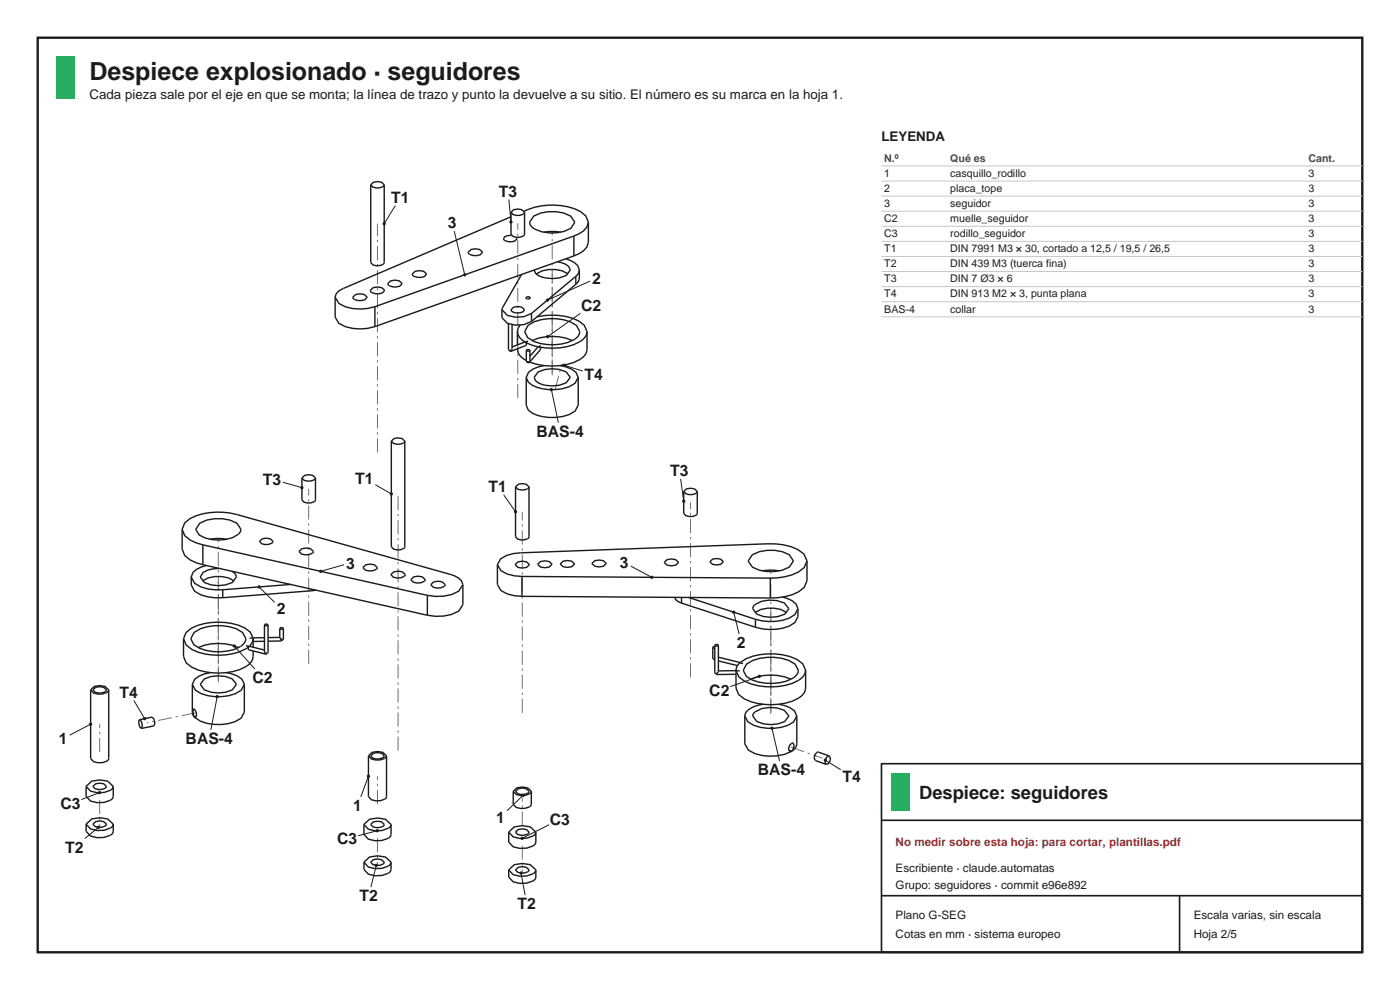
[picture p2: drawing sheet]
<svg xmlns="http://www.w3.org/2000/svg" width="297mm" height="210mm" viewBox="0 0 297 210" stroke-linecap="round" stroke-linejoin="round" font-family="sans-serif">
<path d="M8 8h281v194h-281z" fill="none" stroke="#1b1b1b" stroke-width=".5"/>
<path d="M12 12h4v9h-4z" fill-rule="evenodd" fill="#27ae60"/>
<g fill="none" stroke="#6b7078" stroke-width=".21" stroke-dasharray="3 .8 .5 .8" stroke-linecap="butt">
<path d="M117.1 79.6v-10.1M117.1 79.2v-21.1M117.1 75.4v-26.1M80.1 96v-48.6M109.8 84.5v-37.2M117.8 82.6l1.3-5.3M21.1 159.5v-5.9M41.5 151.2l-10.4 2.1M46.3 144.7v-10.1M46.3 144.3v-21.1M46.3 140.5v-26.1M65.5 140.8v-37.1"/>
<path d="M84.4 159.2v-54.4M110.8 151.2v-42.6M146.5 143.7v-37.1M163.5 151.5v-10.2M163.5 151v-21M163.5 147.2v-26.1M167.8 158.5l6.7 2.3M21.1 169.7v5.9M80.1 170.6v-5.9M80.1 177.8v5.9M110.8 175.1v-5.9M110.8 179.4v5.9"/>
</g>
<g fill="none" stroke="#1b1b1b" stroke-width=".3">
<path d="M78.7 39.2v16.5a1.92 1.92 0 0 0 2.8 .1v-16.6M78.7 39.2a1.92 1.92 0 0 0 2.8 .1v-.1M78.7 39.2a1.84 1.84 0 0 1 2.8 0M87.4 58.1a1.98 1.98 0 0 1 3.1 0 2.15 2.15 0 0 1-2.8 .4zM99.3 53.5a1.98 1.98 0 0 1 3.1 0 2.15 2.15 0 0 1-2.9 .4zM108.4 46l-35.6 15.2a2.47 2.47 0 0 0-1.7 1.8M108.4 45v4.7a1.94 1.94 0 0 0 2.9 .1v-4.8M108.4 45a1.94 1.94 0 0 0 2.9 .2v-.2M108.4 45a1.86 1.86 0 0 1 2.9 0M108.5 49.9a1.4 1.4 0 0 0-1.7 .9l.1 .1a2.04 2.04 0 0 0 2.8-.3l-.1-.3M110.6 58.2l-4.1 7.5M111.2 44.8a14.1 14.1 0 0 1 12 .1l1.1 .9 .5 1.3"/>
<path d="M113.2 45.8a8.4 8.4 0 0 1 7.9 0l.8 1.3-.8 1.3a8.3 8.3 0 0 1-8.1-.1l-.5-.7-.1-.5zM113.7 58.1a6.3 6.3 0 0 1 6.8 0M115.3 49.3a9.8 9.8 0 0 1 3.7 0M118.2 55.5a2.93 2.93 0 0 1 2.8 1.8l-.9 1.1a6.1 6.1 0 0 1-6.5-.4l-.3-.7M120 54.9a3.5 3.5 0 0 1 2.9 2.4M121.7 54.3l-42.2 15M121.7 50.1l-42.2 15M121.7 50.1v4.2M122.2 58.6l-9.4 7.9M122.2 58.6v1.7M122.9 57.3a2.89 2.89 0 0 1-.5 2.7l-.2 .3M122.9 57.3a1.82 1.82 0 0 1-.7 1.3"/>
<path d="M124.8 47.1v4.3a4 4 0 0 1-3.1 2.9M124.8 47.1a4 4 0 0 1-3.1 3M71.1 63v4.3l.8 1.3a9.1 9.1 0 0 0 7.6 .7M71.1 63l.8 1.4a9.1 9.1 0 0 0 7.6 .7M74.8 63a1.98 1.98 0 0 1 3.1 0 2.15 2.15 0 0 1-2.8 .4zM78.5 61.6a1.98 1.98 0 0 1 3.1 0 2.15 2.15 0 0 1-2.8 .4zM79.5 65.1v4.2M82.3 60.2a1.98 1.98 0 0 1 3 0 2.15 2.15 0 0 1-2.8 .3zM106.5 65.7v1.7l1.1 1.2 1.8 .4 1.7-.1 1.7-.7M106.5 65.7l1.1 1.2 1.8 .4 1.7-.1 1.7-.7M107.9 68.7v5.5l.2 .1h.4M108.1 74.3l.3 .2"/>
<path d="M108.4 65.7a1.86 1.86 0 0 1 2.9 0 1.86 1.86 0 0 1-2.3 .6l-.5-.3zM108.5 74.3l-.1 .2M108.6 68.9v5l-.1 .4M109.8 74a2.64 2.64 0 0 0 1.8 2.5M109.8 70.4a2.87 2.87 0 0 0 1.6 2.2M109.8 70.4v2.8M110.4 69l-.5 .6-.1 .8M111.4 72.6l-2.8 1M111.4 72.6l1.4 .6 1.5 .4M111.4 72.6l.3 .3-.1 .4-3.2 1.2M111.6 63.2a.62 .62 0 0 1 .9 0 .6 .6 0 0 1-.9 0zM111.6 76.6a.5 .5 0 0 0 .8 .1"/>
<path d="M111.6 74.3a.43 .43 0 0 0 .4 .3 .43 .43 0 0 0 .4-.3M111.6 74.3a.49 .49 0 0 1 .8 0M111.6 74.3v2.3M111.7 76.5l-.1 .1M111.7 76.7l.3 .2 .3-.1M112 69a9.8 9.8 0 0 1 10.3 0l.7 1.4a2.16 2.16 0 0 1-1.2 1.6 10.7 10.7 0 0 1-8.6 .4l-1.2-.8-.7-1.2zM112 72.4l-.6 .2M112.4 76.7l-.1 .1M112.4 74.3v2.4M112.8 66.5v1.7M112.9 72.2a10.8 10.8 0 0 1 8.5 0M113.9 67.2a13.7 13.7 0 0 1 8.9 .9l1.2 .9 .5 1.4"/>
<path d="M114.2 78.9a6.9 6.9 0 0 1 5.9 0l.9 1.1-.9 1.2a6.1 6.1 0 0 1-6.5-.5l-.3-.7zM114.3 73.6l-.3 .1-1.6 1.9M114.3 73.6a.39 .39 0 0 1 .3 .6l-2.3 2.6M114.6 73.3l-.3 .3M115.4 77.6l-2.3 .7-1 .7-.5 1M118.8 77.6l2.4 .7 1 .7 .5 1M119.6 77.4l.2 .4M120.1 77.4l-.1 .4M122.2 60.3l-9.4 7.9M124.5 70.4v3.7a2.72 2.72 0 0 1-1.4 2.1 13.3 13.3 0 0 1-10.7 .6M124.5 70.4a2.72 2.72 0 0 1-1.4 2.1 13.2 13.2 0 0 1-8.8 1.1M83 93.6v22.4a1.92 1.92 0 0 0 2.9 .1v-22.5"/>
<path d="M83 93.6a1.93 1.93 0 0 0 2.9 .1v-.1M83 93.6a1.84 1.84 0 0 1 2.9 0M111.6 80v6l.5 1a8.8 8.8 0 0 0 8.7 .9l1.2-.7 .7-1.2v-6M111.6 80l.5 1.1a8.8 8.8 0 0 0 8.7 .9l1.2-.7 .7-1.3M38.6 112.3v4.2l.6 1.3 1.1 1 1.3 .6 1.4 .4M38.6 112.3l.6 1.3 1.1 .9 1.3 .7 1.4 .4M38.6 112.3l.6-1.4a9.3 9.3 0 0 1 6.7-2.3l2.9 .2 1.4 .3 45.4 12.8a3.1 3.1 0 0 1 2.6 2.1M42.4 111a8.4 8.4 0 0 1 7.8 0l.9 1.3-.3 .8a7.6 7.6 0 0 1-8.5 .4l-.8-1.2zM43 115.6v4.2M43 119.8l47.7 10.7M43 115.6l47.7 10.7M43.8 120l-2 .7-.9 .7-.3 1"/>
<path d="M44.5 114.4a9.8 9.8 0 0 1 3.6 0M55 114.8a1.77 1.77 0 0 1 2.9 .1v.1a1.96 1.96 0 0 1-2.9-.2zM63.4 117a1.89 1.89 0 0 1 3.1 .1l-.1 .1a2.09 2.09 0 0 1-3-.2zM64 101.4v4.6a1.94 1.94 0 0 0 2.9 .2v-4.8M64 101.4a1.93 1.93 0 0 0 2.9 .1v-.1M64 101.4a1.86 1.86 0 0 1 2.9 0M105.5 119.8v4.2l.8 1.3 1.4 .7 1.5 .4 1.5 .1M105.5 119.8l.8 1.3 1.4 .7 1.5 .4 1.5 .1M109.3 119.8a1.98 1.98 0 0 1 3 0 1.85 1.85 0 0 1-3 0zM109.4 103.3v10.6a1.93 1.93 0 0 0 2.8 .1v-10.7M109.4 103.3a1.92 1.92 0 0 0 2.8 .1v-.1M109.4 103.3a1.84 1.84 0 0 1 2.8 0"/>
<path d="M114.1 119.7h.1M114.1 119.7a1.96 1.96 0 0 1 3 0 2 2 0 0 1-3 0zM118.8 119.6a1.96 1.96 0 0 1 3.1 0 2 2 0 0 1-3.1 0zM118.8 119.6h.1M125.6 119.5h.1M125.6 119.5a1.96 1.96 0 0 1 3 0 2 2 0 0 1-3 0zM140.9 119.3a1.98 1.98 0 0 1 3.1 0 1.85 1.85 0 0 1-3.1 0zM145 104.3v4.6a1.94 1.94 0 0 0 2.9 .1v-4.7M145 104.3a1.94 1.94 0 0 0 2.9 .1v-.1M145 104.3a1.86 1.86 0 0 1 2.9 0M150.6 119.2a1.84 1.84 0 0 1 2.9 0 1.87 1.87 0 0 1-2.9 0zM150.6 119.2h.1"/>
<path d="M159.6 117.7a8.4 8.4 0 0 1 7.8 0l.9 1.3-.8 1.3a8.4 8.4 0 0 1-7.9 0l-.9-1.3zM171.2 119l-.6-1.5a10.4 10.4 0 0 0-7.7-2.1l-52.5 1.9-1.5 .1-1.4 .4-1.3 .7-.7 1.3M171.2 119v4.2l-.6 1.4a9.9 9.9 0 0 1-7.2 2.3M171.2 119l-.6 1.4a9.9 9.9 0 0 1-7.2 2.2M38.9 135.5v3.8l.6 1.3a9.6 9.6 0 0 0 7 2.2 9 9 0 0 0 6.7-2.3l.4-.6 .1-.6v-1.2M38.9 135.5l.6 1.3a9.6 9.6 0 0 0 7 2.2 9.9 9.9 0 0 0 6.2-1.7l.1-.2M38.9 135.5l.6-1.3a9.3 9.3 0 0 1 6.8-2.2 10.6 10.6 0 0 1 6.8 2.1l.6 1.4M40.6 122.4v1.7l.7 1.3a9 9 0 0 0 6 1.4M40.6 122.4l.7 1.3a9 9 0 0 0 6 1.4M41.2 134.2a9.8 9.8 0 0 1 10.3 0l.7 1.3a2.16 2.16 0 0 1-1.2 1.7 10.7 10.7 0 0 1-8.6 .3l-1.3-.7-.6-1.3zM42 137.4a10.8 10.8 0 0 1 8.6 0M42.9 123.2a6.4 6.4 0 0 1 6.8 0"/>
<path d="M46.6 120.6l-2.4 .3-1.1 .5-.6 1 .9 1.2a6.9 6.9 0 0 0 5.9 0l.9-1.2a1.29 1.29 0 0 0-1.1-1.2M47.3 125.1v1.7M52.2 137l.6 .1M52.8 137.1l-.1 .4v.3l3.7 1M52.8 137.1l3.3 .8M53.7 135.5a2.27 2.27 0 0 1-.9 1.6M53.7 135.6v.5M53.7 135.5v.1M53.7 136.1v1.2M56.1 136l-2.4 .1M56.1 132.6v5.5l.2 .4M56.1 132.6a.43 .43 0 0 0 .4 .2 .43 .43 0 0 0 .4-.2"/>
<path d="M56.1 132.6a.49 .49 0 0 1 .8 0M56.1 135.3l-3.2 .1M56.3 138.5l.1 .3M56.6 138.6l-.2 .2M56.9 132.6v5.8l-.6 .1M59.4 135.2l.4 .6M59.4 133.3a.43 .43 0 0 0 .3 .2 .43 .43 0 0 0 .4-.2M59.4 133.3a.5 .5 0 0 1 .7 0M59.4 135.2h-2.5M59.4 133.3v1.9M59.4 135.2h.1M59.7 135.4v.6"/>
<path d="M59.7 136h-2.8M59.8 135.8l-.1 .2M60.1 133.3v2.3l-.3 .2M61.6 124l-14.3 1.1M66 125.3l-18.7 1.5M66 125v.3M67 125.2l-1 .1M77 120.4a1.89 1.89 0 0 1 3 .1v.1a2.09 2.09 0 0 1-3-.2zM82.9 121.9a1.89 1.89 0 0 1 3.1 .1l-.1 .1a2.09 2.09 0 0 1-3-.2zM87.2 123a1.89 1.89 0 0 1 3 .1 2.1 2.1 0 0 1-3-.1zM90.7 126.3v4.2M91.4 124a1.89 1.89 0 0 1 3 .1v.1a2.1 2.1 0 0 1-3-.2z"/>
<path d="M98.2 124v4.2l-.9 1.4a9.3 9.3 0 0 1-6.6 .9M98.2 124l-.9 1.4a9.3 9.3 0 0 1-6.6 .9M110.7 122.3v4.2M110.7 126.5l52.7 .4M110.7 122.3l52.7 .3M143.1 126.7a1.95 1.95 0 0 0 1.5 1.2M144.6 126.7v1.2M144.6 127.9l15.7 5.2M146.1 126.7l14.2 4.7M151.2 137.3v2.3l.2 .2M151.2 137.3l.4 .2M151.4 139.8l.2 .2"/>
<path d="M151.6 139.6l-.2 .2M151.6 136.9v5.8l.4 .2M151.6 137.1l-.4 .2M151.6 136.9a.43 .43 0 0 0 .4 .2 .43 .43 0 0 0 .4-.2M151.6 136.9a.5 .5 0 0 1 .8 0M152.4 136.9v5.5l-.4 .5M152.4 139.4l4.6 1.1M160.1 128.3a6.6 6.6 0 0 1 6.3-.4l1 1.2-.9 1.2a6.9 6.9 0 0 1-5.9 0l-.9-1.2zM160.1 130a6.3 6.3 0 0 1 6.8 0M160.3 131.4v1.7M161.7 121.1a9.8 9.8 0 0 1 3.6 0M163.4 122.6v4.3"/>
<path d="M166 126.7l2.1 .7 .8 .7 .4 1M169.3 129.1v1.7l-.7 1.3a9.9 9.9 0 0 1-8.3 1M169.3 129.1l-.7 1.3a9.9 9.9 0 0 1-8.3 1M19.2 146.3v14.6l.7 .7a3.1 3.1 0 0 0 3-.4l.2-.3v-14.6M19.2 146.3l.7 .7a3.1 3.1 0 0 0 3-.3l.2-.4M19.2 146.3a2.47 2.47 0 0 1 3.9 0M19.7 146.3a1.74 1.74 0 0 1 2.9 .2l-.1 .1a2.03 2.03 0 0 1-2.8-.3zM29.6 152.7a1.41 1.41 0 0 0 .4 1.8M29.6 152.7a1.54 1.54 0 0 1 .4 1.8M29.6 152.7l2.7-.6a1.54 1.54 0 0 1 .3 1.9l-2.6 .5M40.8 145.2v5.9l.4 1M40.8 145.2l.7 1.2a9.2 9.2 0 0 0 9.7 0l.6-1.2"/>
<path d="M41.1 150.3a1.33 1.33 0 0 1 .3 1.9 1.79 1.79 0 0 1-.3-1.9zM41.6 152l-.4 .1M43.4 144a7 7 0 0 1 5.8 0l1 1.2-.9 1.1a6.9 6.9 0 0 1-5.9 0l-.9-1.1zM44.6 142.7l-2.3 .7-1 .7-.5 1.1M48 142.7l2.3 .7 1 .6 .5 1.2M51.8 145.2v5.9l-.7 1.3a9.6 9.6 0 0 1-8.6 .6l-1.3-.9M152 142.9v.2M152.4 140.2l4 1M156.1 142.3h.1M156.1 142.2v.1M156.1 142.3h-3.7M156.1 142.3v.7"/>
<path d="M156.1 143l-4.1 .1M156.9 142.3h-.8M157 140.6a2.24 2.24 0 0 0-.9 1.6M157 140.6a10.7 10.7 0 0 1 7.5-1.9 9.3 9.3 0 0 1 5.8 2.1l.6 1.4M157 140.6l.6 .1M158 151.9v5.9l.8 1.3a9.6 9.6 0 0 0 9.1 .3M158 151.9l.7 1.2a9.2 9.2 0 0 0 9.7 0l.6-1.2M158.4 140.9a9.8 9.8 0 0 1 10.3 0l.7 1.3a2.16 2.16 0 0 1-1.2 1.7 10.7 10.7 0 0 1-8.6 .4l-1.3-.8-.6-1.3zM159.2 144.1a10.8 10.8 0 0 1 8.6 0M160.1 151a6.6 6.6 0 0 1 6.3-.3l1 1.2-.9 1.1a6.9 6.9 0 0 1-5.9 0l-.9-1.1zM161.8 149.4a4.4 4.4 0 0 0-3.7 2.1l-.1 .4M165.2 149.4l2.4 .7 .9 .7 .5 1.1"/>
<path d="M167.3 159.2l.6 .2M167.9 157.7l.3-.1a1.1 1.1 0 0 1-.6 1.8 1.15 1.15 0 0 1 .3-1.7zM169 151.9v5.9a2.04 2.04 0 0 1-1.1 1.6M170.9 142.2v3.8a2.73 2.73 0 0 1-1.5 2.1 13.3 13.3 0 0 1-11.5 .1l-1.2-.9-.6-1.3v-3M170.9 142.2a2.73 2.73 0 0 1-1.5 2.1 13.3 13.3 0 0 1-11.4 .2l-1.2-.9-.7-1.3M18.3 174.8v1.5l.9 1.1a4.6 4.6 0 0 0 4.6-.6l.2-.5v-1.5M18.3 174.8l.9 1a4.6 4.6 0 0 0 4.6-.5l.2-.5M18.3 166.8v2.1l.9 1a4.6 4.6 0 0 0 4.6-.5l.2-.5v-2.1M18.3 166.8l.9 1a4.6 4.6 0 0 0 4.6-.5l.2-.5M18.3 174.8l1.2-1.1 1.6-.2 1.7 .2 1.2 1.1M18.3 166.8l1.2-1.1 1.6-.3 1.7 .3 1.2 1.1M19.7 174.8a1.74 1.74 0 0 1 2.9 .2l-.1 .1a2.03 2.03 0 0 1-2.8-.3z"/>
<path d="M19.7 166.8a1.74 1.74 0 0 1 2.9 .1l-.1 .1a2.03 2.03 0 0 1-2.8-.2zM77.2 174.9v2.1l.9 1a4.6 4.6 0 0 0 4.7-.5l.2-.5v-2.1M77.2 174.9l.9 1a4.6 4.6 0 0 0 4.7-.5l.2-.5M77.2 174.9l1.2-1.1 1.7-.3 1.7 .3 1.2 1.1M78.2 160.3v8.7l.6 .7a3.1 3.1 0 0 0 3.1-.4l.1-.3v-8.7M78.2 160.3l.6 .7a3.1 3.1 0 0 0 3.1-.4l.1-.3M78.2 160.3a2.47 2.47 0 0 1 3.8 0M78.6 174.9a1.74 1.74 0 0 1 2.9 .1l-.1 .1a2.03 2.03 0 0 1-2.8-.2zM78.6 160.3a1.74 1.74 0 0 1 2.9 .2l-.1 .1a2.03 2.03 0 0 1-2.8-.3zM107.9 176.5v2.1l1 1a4.6 4.6 0 0 0 4.6-.5l.2-.5v-2.1M107.9 176.5l1 1a4.6 4.6 0 0 0 4.6-.5l.2-.5M107.9 176.5l1.2-1.1 1.7-.3 1.7 .3 1.2 1.1"/>
<path d="M108.9 167.9v2.7l.6 .7a3.1 3.1 0 0 0 3.1-.4l.1-.3v-2.7M108.9 167.9l.6 .6a3.1 3.1 0 0 0 3.1-.3l.1-.3M108.9 167.9a2.47 2.47 0 0 1 3.8 0M109.4 176.5a1.74 1.74 0 0 1 2.8 .1l-.1 .1a2.03 2.03 0 0 1-2.7-.2zM109.4 167.9a1.74 1.74 0 0 1 2.8 .1l-.1 .1a2.03 2.03 0 0 1-2.7-.2zM175.9 160.4l-2.4-.9a1.23 1.23 0 0 0-.5 1.8l2.3 .8M175.9 160.4a1.15 1.15 0 0 1-.6 1.7M175.9 160.4h-.1a1.23 1.23 0 0 0-.5 1.7M77.2 182.9v1.5l.9 1a4.6 4.6 0 0 0 4.7-.5l.2-.5v-1.5M77.2 182.9l.9 1a4.6 4.6 0 0 0 4.7-.5l.2-.5M77.2 182.9l1.2-1.1 1.7-.3 1.7 .3 1.2 1.1M78.6 182.9a1.74 1.74 0 0 1 2.9 .1l-.1 .1a2.03 2.03 0 0 1-2.8-.2z"/>
<path d="M107.9 184.5v1.5l1 1.1a4.6 4.6 0 0 0 4.6-.6l.2-.5v-1.5M107.9 184.5l1 1a4.6 4.6 0 0 0 4.6-.5l.2-.5M107.9 184.5l1.2-1.1 1.7-.2 1.7 .2 1.2 1.1M109.4 184.5a1.74 1.74 0 0 1 2.8 .1l-.1 .2a2.03 2.03 0 0 1-2.7-.3z"/>
</g>
<path d="M110.9 168.7l-3.3 3.3" fill="none" stroke="#1b1b1b" stroke-width=".21"/>
<circle cx="110.9" cy="168.7" r=".35" fill="#1b1b1b"/>
<path d="M78.2 164.7l-1.7 4.3" fill="none" stroke="#1b1b1b" stroke-width=".21"/>
<circle cx="78.2" cy="164.7" r=".35" fill="#1b1b1b"/>
<path d="M19.2 153.6l-4.4 2.4" fill="none" stroke="#1b1b1b" stroke-width=".21"/>
<circle cx="19.2" cy="153.6" r=".35" fill="#1b1b1b"/>
<path d="M163.8 154.5l1.6 6.9" fill="none" stroke="#1b1b1b" stroke-width=".21"/>
<circle cx="163.8" cy="154.5" r=".35" fill="#1b1b1b"/>
<path d="M117 82.6l1.4 7" fill="none" stroke="#1b1b1b" stroke-width=".21"/>
<circle cx="117" cy="82.6" r=".35" fill="#1b1b1b"/>
<path d="M46.1 147.8l-1.4 7" fill="none" stroke="#1b1b1b" stroke-width=".21"/>
<circle cx="46.1" cy="147.8" r=".35" fill="#1b1b1b"/>
<path d="M106.9 105l2.5 3.6" fill="none" stroke="#1b1b1b" stroke-width=".21"/>
<circle cx="109.4" cy="108.6" r=".35" fill="#1b1b1b"/>
<path d="M83.9 43.6l-2.4 3.8" fill="none" stroke="#1b1b1b" stroke-width=".21"/>
<circle cx="81.5" cy="47.4" r=".35" fill="#1b1b1b"/>
<path d="M79.6 102.8l3.4 2" fill="none" stroke="#1b1b1b" stroke-width=".21"/>
<circle cx="83" cy="104.8" r=".35" fill="#1b1b1b"/>
<path d="M161.1 143.5l-6.2 2.2" fill="none" stroke="#1b1b1b" stroke-width=".21"/>
<circle cx="161.1" cy="143.5" r=".35" fill="#1b1b1b"/>
<path d="M123.1 66.4l-6.9 5" fill="none" stroke="#1b1b1b" stroke-width=".21"/>
<circle cx="116.2" cy="71.4" r=".35" fill="#1b1b1b"/>
<path d="M49.7 137l4.4 4.9" fill="none" stroke="#1b1b1b" stroke-width=".21"/>
<circle cx="49.7" cy="137" r=".35" fill="#1b1b1b"/>
<path d="M144.4 101.6l.6 4.7" fill="none" stroke="#1b1b1b" stroke-width=".21"/>
<circle cx="145" cy="106.3" r=".35" fill="#1b1b1b"/>
<path d="M108 42.3l.4 4.8" fill="none" stroke="#1b1b1b" stroke-width=".21"/>
<circle cx="108.4" cy="47.1" r=".35" fill="#1b1b1b"/>
<path d="M60 102.3l4 1.1" fill="none" stroke="#1b1b1b" stroke-width=".21"/>
<circle cx="64" cy="103.4" r=".35" fill="#1b1b1b"/>
<path d="M155.6 129.9l1.2 4.6" fill="none" stroke="#1b1b1b" stroke-width=".21"/>
<circle cx="155.6" cy="129.9" r=".35" fill="#1b1b1b"/>
<path d="M125.2 59.6l-9.1 4.1" fill="none" stroke="#1b1b1b" stroke-width=".21"/>
<circle cx="116.1" cy="63.7" r=".35" fill="#1b1b1b"/>
<path d="M55 124.5l3.3 3.3" fill="none" stroke="#1b1b1b" stroke-width=".21"/>
<circle cx="55" cy="124.5" r=".35" fill="#1b1b1b"/>
<path d="M175.1 161.2l3.3 2.1" fill="none" stroke="#1b1b1b" stroke-width=".21"/>
<circle cx="175.1" cy="161.2" r=".35" fill="#1b1b1b"/>
<path d="M119.6 77.5l4 1.2" fill="none" stroke="#1b1b1b" stroke-width=".21"/>
<circle cx="119.6" cy="77.5" r=".35" fill="#1b1b1b"/>
<path d="M28.4 148.6l2.3 3.8" fill="none" stroke="#1b1b1b" stroke-width=".21"/>
<circle cx="30.7" cy="152.4" r=".35" fill="#1b1b1b"/>
<path d="M116.5 174.9l-5.7 2.9" fill="none" stroke="#1b1b1b" stroke-width=".21"/>
<circle cx="110.8" cy="177.8" r=".35" fill="#1b1b1b"/>
<path d="M80 176.2l-4 1.1" fill="none" stroke="#1b1b1b" stroke-width=".21"/>
<circle cx="80" cy="176.2" r=".35" fill="#1b1b1b"/>
<path d="M21.1 168.1l-3.8 1.5" fill="none" stroke="#1b1b1b" stroke-width=".21"/>
<circle cx="21.1" cy="168.1" r=".35" fill="#1b1b1b"/>
<path d="M133.8 120.1l4.5 2.4" fill="none" stroke="#1b1b1b" stroke-width=".21"/>
<circle cx="138.3" cy="122.5" r=".35" fill="#1b1b1b"/>
<path d="M96.4 49l2.2 9.3" fill="none" stroke="#1b1b1b" stroke-width=".21"/>
<circle cx="98.6" cy="58.3" r=".35" fill="#1b1b1b"/>
<path d="M73 119.8l-5 1.4" fill="none" stroke="#1b1b1b" stroke-width=".21"/>
<circle cx="68" cy="121.2" r=".35" fill="#1b1b1b"/>
<path d="M110.5 185.2l.9 4.7" fill="none" stroke="#1b1b1b" stroke-width=".21"/>
<circle cx="110.5" cy="185.2" r=".35" fill="#1b1b1b"/>
<path d="M79.8 183.6l-1.1 4.6" fill="none" stroke="#1b1b1b" stroke-width=".21"/>
<circle cx="79.8" cy="183.6" r=".35" fill="#1b1b1b"/>
<path d="M20.9 175.5l-2.9 2.4" fill="none" stroke="#1b1b1b" stroke-width=".21"/>
<circle cx="20.9" cy="175.5" r=".35" fill="#1b1b1b"/>
<path d="M187 35.2h102M187 38.4h102M187 41.6h102M187 44.8h102M187 48h102M187 51.2h102M187 54.4h102M187 57.6h102M187 60.8h102M187 64h102M187 67.2h102" fill="none" stroke="#c4c7cc" stroke-width=".21"/>
<path d="M187 162h102v40h-102zM187 174h102M187 190h102M250.2 190v12" fill="none" stroke="#1b1b1b" stroke-width=".35"/>
<path d="M189 164h4v8h-4z" fill-rule="evenodd" fill="#27ae60"/>
<text font-size="5.3" fill="#1b1b1b" x="19" y="17">Despiece explosionado · seguidores</text>
<text font-size="3.9" fill="#1b1b1b" x="195" y="169.5">Despiece: seguidores</text>
<g font-size="3.3" fill="#1b1b1b">
<text x="105.8" y="41.7">T3</text>
<text x="83" y="43">T1</text>
<text x="95" y="48.4">3</text>
<text x="125.6" y="60.2">2</text>
<text x="123.3" y="66">C2</text>
<text x="124" y="80.6">T4</text>
<text x="113.8" y="92.6">BAS-4</text>
<text x="142.2" y="101">T3</text>
<text x="55.8" y="102.8">T3</text>
<text x="75.4" y="102.7">T1</text>
<text x="103.6" y="104.4">T1</text>
<text x="73.4" y="120.6">3</text>
<text x="131.5" y="120.6">3</text>
<text x="58.7" y="130.3">2</text>
<text x="156.3" y="137.5">2</text>
<text x="25.4" y="148">T4</text>
<text x="53.6" y="144.9">C2</text>
<text x="150.5" y="147.7">C2</text>
<text x="12.4" y="157.9">1</text>
<text x="39.4" y="157.8">BAS-4</text>
<text x="160.8" y="164.4">BAS-4</text>
<text x="178.7" y="165.9">T4</text>
<text x="12.8" y="171.7">C3</text>
<text x="74.9" y="172">1</text>
<text x="71.5" y="179.1">C3</text>
<text x="105.2" y="174.5">1</text>
<text x="116.7" y="175">C3</text>
<text x="13.8" y="180.9">T2</text>
<text x="76.3" y="191.2">T2</text>
<text x="109.8" y="192.9">T2</text>
</g>
<g font-size="2.8" fill="#1b1b1b">
<text x="19" y="21">Cada pieza sale por el eje en que se monta; la línea de trazo y punto la devuelve a su sitio. El número es su marca en la hoja 1.</text>
<text x="187" y="30">LEYENDA</text>
</g>
<text font-size="2.5" fill="#b03030" x="190" y="179.5">No medir sobre esta hoja: para cortar, plantillas.pdf</text>
<g font-size="2.5" fill="#1b1b1b">
<text x="190" y="185">Escribiente · claude.automatas</text>
<text x="190" y="188.5">Grupo: seguidores · commit e96e892</text>
<text x="190" y="195">Plano G-SEG</text>
<text x="253.2" y="195">Escala varias, sin escala</text>
<text x="190" y="199">Cotas en mm · sistema europeo</text>
<text x="253.2" y="199">Hoja 2/5</text>
</g>
<g font-size="2.3" fill="#41464d">
<text x="187.6" y="34.3">N.º</text>
<text x="201.6" y="34.3">Qué es</text>
<text x="277.6" y="34.3">Cant.</text>
</g>
<g font-size="2.3" fill="#1b1b1b">
<text x="187.6" y="37.5">1</text>
<text x="187.6" y="40.7">2</text>
<text x="201.6" y="37.5">casquillo_rodillo</text>
<text x="201.6" y="40.7">placa_tope</text>
<text x="277.6" y="37.5">3</text>
<text x="277.6" y="40.7">3</text>
<text x="187.6" y="43.9">3</text>
<text x="187.6" y="47.1">C2</text>
<text x="201.6" y="43.9">seguidor</text>
<text x="201.6" y="47.1">muelle_seguidor</text>
<text x="277.6" y="43.9">3</text>
<text x="277.6" y="47.1">3</text>
<text x="187.6" y="50.3">C3</text>
<text x="187.6" y="53.5">T1</text>
<text x="201.6" y="50.3">rodillo_seguidor</text>
<text x="201.6" y="53.5">DIN 7991 M3 × 30, cortado a 12,5 / 19,5 / 26,5</text>
<text x="277.6" y="50.3">3</text>
<text x="277.6" y="53.5">3</text>
<text x="187.6" y="56.7">T2</text>
<text x="187.6" y="59.9">T3</text>
<text x="201.6" y="56.7">DIN 439 M3 (tuerca fina)</text>
<text x="201.6" y="59.9">DIN 7 Ø3 × 6</text>
<text x="277.6" y="56.7">3</text>
<text x="277.6" y="59.9">3</text>
<text x="187.6" y="63.1">T4</text>
<text x="201.6" y="63.1">DIN 913 M2 × 3, punta plana</text>
<text x="277.6" y="63.1">3</text>
<text x="187.6" y="66.3">BAS-4</text>
<text x="201.6" y="66.3">collar</text>
<text x="277.6" y="66.3">3</text>
</g>
</svg>
